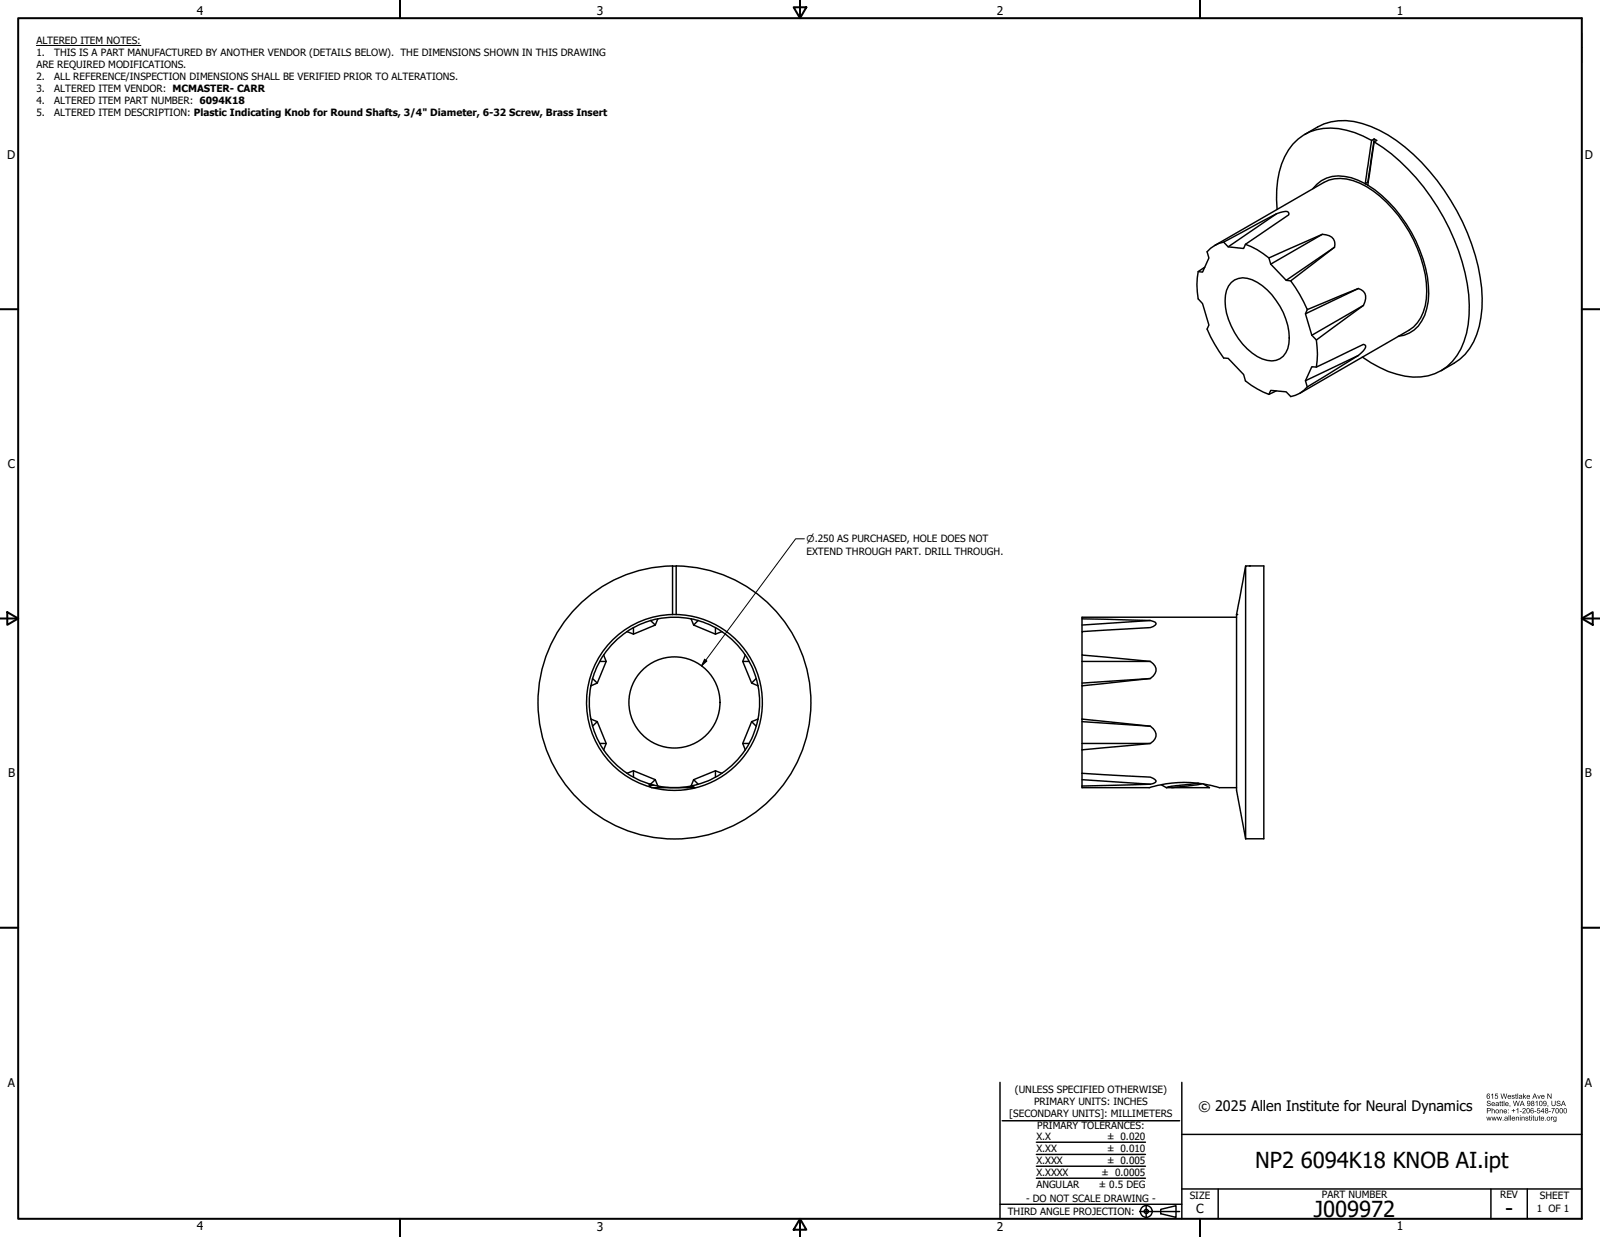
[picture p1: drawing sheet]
<svg xmlns="http://www.w3.org/2000/svg" width="559mm" height="432mm" viewBox="0 0 559 432" stroke-linecap="round" stroke-linejoin="round" font-family="sans-serif">
<!-- layer: Visible (ANSI) -->
<g fill="none" stroke="#000" stroke-width=".51">
<path d="M455.7 46.9a22.4 22.4 0 0 1 11.7-4.7 31.5 31.5 0 0 1 20.3 6.9 77 77 0 0 1 29.8 51.4 33.7 33.7 0 0 1-4.2 21.2 22.8 22.8 0 0 1-10 7.7M479 49a27.4 27.4 0 0 0-19.3-3.7 17.4 17.4 0 0 0-12.1 11.9 36.8 36.8 0 0 0-1.6 15.9M479 49l-2.2 15.1M479.9 48.5l-2.1 15.2M479.9 48.5l-.9 .5M479.9 48.5l.9 .5-.9 .5M479.9 49.5a74.2 74.2 0 0 1 29.5 38 51.7 51.7 0 0 1 2.8 28.8 18.6 18.6 0 0 1-13.4 14.9 25.4 25.4 0 0 1-17-2.9l-6-3.6M479.9 49.5l-2.2 15.1M445.8 74.6l-16.9 11.6M476.8 64.1a16.4 16.4 0 0 0-13.5-1.9l-1.8 .9-3 2.7M476.8 64.1l.9 .5M477.7 64.6a47.9 47.9 0 0 1 21.3 38 16.1 16.1 0 0 1-5.1 12.6l-3.6 1.8-2 .4"/>
<path d="M477.7 63.6l-.9 .5M418.5 94.8l1.5 .2 2.2-5-.6-2.1a10.3 10.3 0 0 1 5.8-3.4l18.4-9.9 1.3-.4a2.88 2.88 0 0 1 2.9-.1l.1 .9-15.1 10.3a26.4 26.4 0 0 1 8.2 4.7l18.6-8.2a4.3 4.3 0 0 1 4.3 2.5v2l-15.3 11.7a49.1 49.1 0 0 1 5.8 10.1l17.8-7.4a3.2 3.2 0 0 1 2.3 4.6l-.5 1.3-16.5 12.1a29.5 29.5 0 0 1 0 9.4l16.5-7.9 .7 .5a3.2 3.2 0 0 1-1.5 2.5l-1 .9-17.8 11a9.5 9.5 0 0 1-5.8 3.3l-1.6-1.6-5.4-.5-.6 1.4M420.8 93.3l-2.3 1.5a25.7 25.7 0 0 0 0 9.5l1.5 1.7 2.2 7.5-.6 1.4a51.9 51.9 0 0 0 5.8 10.1l1.5 .1 5.4 5.6 .7 2.3a30.3 30.3 0 0 0 8.2 4.7l2.5-1.2M424.2 85.7l38.1-22a13.7 13.7 0 0 1 12.6 .2 44.1 44.1 0 0 1 20.1 22.9 34.8 34.8 0 0 1 2.8 19.9 13.2 13.2 0 0 1-5.7 8.6l-38.1 22M427.4 84.5l1.5 1.7 5.4 .5 .7-1.4M430 98.6a7.1 7.1 0 0 1 9.1 0 24.1 24.1 0 0 1 11.1 21.3 6.3 6.3 0 0 1-9.4 5.4 23.8 23.8 0 0 1-12.8-22.2l.4-1.8 .7-1.5zM443.2 90l.6 2.2 5.4 5.7 1.6 .1M461.8 81.8l-18 10.4M466.1 86.3l-16.9 11.6M456.6 108.1l-.7 1.4 2.3 7.5 1.5 1.7M474.4 100.7l-18.5 8.8M476.2 106.6l-18 10.4"/>
<path d="M459.7 128.1l-1.5-.1-2.3 4.9 .7 2.2M474.4 124.1l-18.5 8.8M234.9 197.5v17M236.2 197.5v17M435 197.5h6.4v95.3h-6.4zM435 197.5l-3.1 17v61.4l3.1 16.9M221.2 219.1v2.3M227.2 216.6l1.7 1.6M229.8 216a29.7 29.7 0 0 1 11.6 0M236.2 214.5a30.7 30.7 0 0 0-31 26.2 30.7 30.7 0 0 0 22.1 34.1M236.2 214.5a30.7 30.7 0 0 1 29.8 34.8 30.7 30.7 0 0 1-38 25.7M241.4 216l2.4 .6 3.6 1.3 4.7 2.6"/>
<path d="M241.4 216l.9 2.2 7.6 3.2 2.2-.9M243.8 216.6l-1.5 1.6M249.9 219.1v2.3M377.9 216v4.5M401.8 216.6l-23.9 1.6M431.9 215.5h-54v.5l23.9 .6 1.6 .6 .3 .4a1.98 1.98 0 0 1-1.9 1.5l-23.9 1.4v8.2l23.9 2.2a3.2 3.2 0 0 1 2 3 3.2 3.2 0 0 1-2 3l-23.9 2.5M206.4 239.4a29.7 29.7 0 0 0 0 11.6M206.9 236.9l1.7 1.5M209.5 230.9h2.2M210.8 228.7l-1.8 3a24.5 24.5 0 0 0-2.6 7.7M210.8 228.7l.9 2.2-3.1 7.5-2.2 1M219 220.5l4.7-2.6 3.5-1.3 2.5-.6-.8 2.2-7.7 3.2z"/>
<path d="M219 220.5a29.7 29.7 0 0 0-8.2 8.2M252.1 220.5a29.7 29.7 0 0 1 8.2 8.2M259.4 230.9h2.2M260.3 228.7l2.6 4.7 1.8 6M260.3 228.7l-.9 2.2 3.1 7.5 2.2 1M264.1 236.9l-1.6 1.5M264.7 239.4a29.7 29.7 0 0 1 0 11.6M377.9 230.9h23.9M377.9 228.7v10.7M377.9 239.4v11.6M401.8 236.9l-23.9 1.5M206.4 251l2.2 .9 3.1 7.6-.9 2.2-1.8-3a26.2 26.2 0 0 1-2.6-7.7z"/>
<path d="M208.6 251.9l-1.7 1.6M209.5 259.5h2.2M259.4 259.5h2.2M262.5 251.9l1.6 1.6M264.7 251l-1.8 6-2.6 4.7M264.7 251l-2.2 .9-3.1 7.6 .9 2.2M377.9 259.5h23.9M377.9 251.9l23.9 1.6M377.9 251l23.9 2.5a3.3 3.3 0 0 1 2 3 3.3 3.3 0 0 1-2 3l-23.9 2.2M377.9 251v10.7M210.8 261.7a29.7 29.7 0 0 0 8.2 8.2M219 269.9l4.7 2.6 6 1.9"/>
<path d="M219 269.9l2.2-.9 7.7 3.2 .8 2.2M221.2 269v2.3M227.1 273.7l-.3 .2M228.3 274.1l-1.5 .4 .8 .5h15.1l-1-.6M228.9 272.2l-2.1 1.7v.5M229.7 274.4a29.7 29.7 0 0 0 11.7 0M241.7 274.4l-1.8 .6M241.7 274.3v.1M242.3 272.2l1.5 1.5M249.9 269v2.3M252.1 269.9l-1.5 1a31.7 31.7 0 0 1-9.2 3.5M252.1 269.9l-2.2-.9-7.6 3.2-.9 2.2"/>
<path d="M260.3 261.7a29.7 29.7 0 0 1-8.2 8.2M377.9 272.2l23.9 1.5M377.9 274.4v.6h23.4a41.9 41.9 0 0 1 24.6 0h6M377.9 269.9l23.9 1.4a2.09 2.09 0 0 1 1.9 1.6l-.9 .6-1 .2-23.9 .7M377.9 269.9v4.5M377.9 261.7v8.2M418.5 273.4l-9.3 1-1.8 .6M419.7 273.6l-1.4 .3-9 1.1M420.2 273.6l2.2 1.4h-15l-1.8-1.1"/>
<circle cx="235.5" cy="245.3" r="47.6"/>
<circle cx="235.6" cy="245.2" r="15.9"/>
</g>
<g fill="#000">
<circle cx="436.4" cy="197.5" r=".25"/>
<circle cx="431.9" cy="214.5" r=".25"/>
</g>
<!-- layer: Border (ANSI) -->
<g fill="none" stroke="#000" stroke-width=".7">
<path d="M139.7 0v6.3M279.4 0v6.3M419.1 0v6.3M6.4 6.3h546v419.1h-546zM277.2 2.5h4.4l-2.2 3.8zM0 107.9h6.3M552.4 107.9h6.4M0 215.9h6.3M2.5 213.7l3.8 2.2-3.8 2.2zM552.4 215.9h6.4M552.5 215.9l3.8-2.2v4.4zM0 323.8h6.3"/>
<path d="M552.4 323.8h6.4M139.7 425.4v6.4M279.4 425.4v6.4M279.4 425.4l2.2 3.9h-4.4zM419.1 425.4v6.4"/>
</g>
<!-- layer: Title (ANSI) -->
<g fill="none" stroke="#000" stroke-width=".51">
<path d="M349.2 377.8v47.6M412.7 377.8v47.6M350 391.2h62M361.9 398.7h38.1M412.7 396h139.7M361.9 403h38.1M361.9 411.3h38.1M361.9 407.1h38.1M412.7 415h139.7M425.4 415v10.4M520.7 415v10.4M533.4 415v10.4"/>
<path d="M349.2 420.4h63.5M398 422.9h14M400.3 420.6v4.6M405.4 422.1l5.3-1.2v4l-5.3-1.2z"/>
<circle cx="400.3" cy="422.9" r="2.06"/>
<circle cx="400.3" cy="422.9" r=".73"/>
</g>
<!-- layer: Symbol (ANSI) -->
<path d="M12.7 15.9h36.5M552.4 11.5v10.3" fill="none" stroke="#000" stroke-width=".35"/>
<!-- layer: Dimension (ANSI) -->
<path d="M280.9 188.1h-3l-32.9 44.4M246.1 230.1l.8 .7-1.9 1.7z" fill="none" stroke="#000" stroke-width=".35"/>
<path d="M246.1 230.1l.8 .7-1.9 1.7z" fill-rule="evenodd" fill="#000"/>
<g fill="#000">
<path d="M540.4 381.7h.3l.9 1.5v-1.5h.3v1.9h-.3l-.9-1.5v1.5h-.3zM538.6 382.5l-.1 .3h.7l-.2-.4zM538.4 382.4a.62 .62 0 0 1 .7-.1 .62 .62 0 0 1 .3 .6h-.9a.38 .38 0 0 0 .2 .5 .38 .38 0 0 0 .5-.3l.2 .1a.67 .67 0 0 1-1 .2 .67 .67 0 0 1 0-1zM536.9 382.2h.2l.4 1.1 .4-1.1h.2l-.5 1.4h-.2zM536 381.9l-.3 .9h.6zM535.9 381.7h.2l.8 1.9h-.3l-.2-.6h-.8l-.2 .6h-.2zM533.5 382.5l-.1 .3h.7l-.2-.4zM533.3 382.4a.62 .62 0 0 1 .8-.1 .62 .62 0 0 1 .3 .6h-1a.38 .38 0 0 0 .3 .5 .38 .38 0 0 0 .4-.3l.3 .1a.67 .67 0 0 1-1.1 .2 .67 .67 0 0 1 0-1zM531.9 381.7h.3v1.1l.8-.6-.5 .5 .5 .9h-.2l-.5-.7-.1 .7h-.3zM530.8 383v.3l.3 .1 .3-.5zM530.6 382.4l.9-.1 .2 1.3-.3-.2a.49 .49 0 0 1-.7 .2 .49 .49 0 0 1-.2-.7 .49 .49 0 0 1 .7-.1l.1-.3-.8 .1zM530 381.7h.2v1.9h-.2zM529.3 381.9l.2-.1v.4h.3l-.3 .2v.9l.3 .2-.5-.1-.2-1zM528 382.3l.6-.1 .3 .2h-.6v.3a.54 .54 0 0 1 .7 .4 .54 .54 0 0 1-.5 .6 .54 .54 0 0 1-.6-.5l.6 .2 .3-.2-.8-.4zM526.9 382.5l-.1 .3h.7l-.2-.4zM526.7 382.4a.61 .61 0 0 1 .7-.1 .61 .61 0 0 1 .3 .6h-1a.39 .39 0 0 0 .3 .5 .39 .39 0 0 0 .5-.3l.2 .1a.67 .67 0 0 1-1 .2 .67 .67 0 0 1 0-1zM524.1 381.7h.2l.4 1.6 .4-1.6h.3l.4 1.6 .4-1.6h.2l-.5 1.9h-.2l-.5-1.7-.4 1.7h-.3zM522.2 381.7h.9v.3h-.7l-.1 .5a.6 .6 0 0 1 .9 .2 .6 .6 0 0 1-.4 .9 .6 .6 0 0 1-.8-.5h.3a.38 .38 0 0 0 .5 .1 .38 .38 0 0 0 .1-.6 .38 .38 0 0 0-.6 .1h-.2zM520.8 382.2l.7-.5v1.9h-.3v-1.5l-.4 .3zM519.4 383a.4 .4 0 0 0 .8 0 .4 .4 0 0 0-.8 0zM519.4 381.9l.6-.2 .4 .5h-.3a.36 .36 0 0 0-.4-.3 .36 .36 0 0 0-.3 .5v.2a.58 .58 0 0 1 .9 .2 .58 .58 0 0 1-.4 .8 .58 .58 0 0 1-.7-.6z" fill-rule="evenodd"/>
<path d="M542.7 390.5a.44 .44 0 0 0 .8 0 .44 .44 0 0 0-.8 0zM542.6 390l1-.2v1.2a.57 .57 0 0 1-.4 .7 .57 .57 0 0 1-.7-.4l.3 .1a.39 .39 0 0 0 .5 0 .39 .39 0 0 0 .1-.4 .63 .63 0 0 1-.9-.1 .63 .63 0 0 1 .1-.9zM541.7 389.8l.2 .2 .5-.1-.5 .3v1h-.2zM540.4 390.5a.46 .46 0 0 0 .9 0 .46 .46 0 0 0-.9 0zM540.2 390.5a.67 .67 0 0 1 1.3 0 .67 .67 0 0 1-1.3 0zM539.6 390.9h.3v.3h-.3zM538.4 390.1l-.1 .3h.8l-.2-.4zM538.3 390a.61 .61 0 0 1 .7-.1 .61 .61 0 0 1 .3 .6h-1a.38 .38 0 0 0 .3 .5 .38 .38 0 0 0 .5-.3l.2 .1a.67 .67 0 0 1-1 .2 .67 .67 0 0 1 0-1zM537.5 389.5l.2-.1v.4h.2l-.2 .2v.9l.3 .3-.5-.2-.2-1zM536 389.8h.3v1l.2 .2 .3-.2 .1-1h.2v1.4l-1-.2zM535.4 389.5l.2-.1v.4h.2l-.2 .2v.8l.3 .4-.5-.2zM534.8 389.8h.2v1.4h-.2zM534.8 389.3l.2 .3zM534.1 389.5l.2-.1v.4h.3l-.3 .2v.9l.3 .3-.5-.2zM532.8 389.9l.7-.1 .3 .4-.7-.2v.3a.54 .54 0 0 1 .7 .4 .54 .54 0 0 1-.5 .6 .54 .54 0 0 1-.6-.5l.6 .2 .3-.2-.7-.4zM531.4 389.8l1 .2 .1 1.2h-.3v-1l-.2-.2-.4 .2v1h-.2zM530.8 389.8h.3v1.4h-.3zM530.8 389.3l.3 .3zM529.4 389.8l1 .2 .1 1.2h-.2v-1l-.3-.2-.3 .2-.1 1h-.2zM528.3 390.1l-.1 .3h.7l-.2-.4zM528.1 390a.61 .61 0 0 1 .7-.1 .61 .61 0 0 1 .3 .6h-.9a.38 .38 0 0 0 .3 .5 .38 .38 0 0 0 .4-.3l.2 .1a.67 .67 0 0 1-1 .2 .67 .67 0 0 1 0-1zM527.4 389.3h.3v1.9h-.3zM526.9 389.3h.2v1.9h-.2zM525.7 390.6v.4h.3l.3-.5zM525.5 390l1-.1 .1 1.3-.3-.2a.5 .5 0 0 1-.6 .2 .5 .5 0 0 1-.2-.7 .5 .5 0 0 1 .7-.1v-.3l-.8 .1zM524.8 390.9h.3v.3h-.3zM522.8 389.8h.2l.3 1.1 .3-1.1h.2l.3 1.1 .3-1.1h.2l-.4 1.4h-.3l-.2-1.1-.3 1.1h-.2zM520.9 389.8h.3l.3 1.1 .2-1.1h.3l.2 1.1 .3-1.1h.2l-.4 1.4h-.2l-.3-1.1-.2 1.1h-.3zM519.1 389.8h.2l.3 1.1 .3-1.1h.2l.3 1.1 .3-1.1h.2l-.4 1.4h-.2l-.3-1.1-.3 1.1h-.2z" fill-rule="evenodd"/>
<path d="M546 384.5l-.3 .8h.6zM545.9 384.3h.2l.8 1.8h-.3l-.2-.6h-.8l-.2 .6h-.2zM543.8 384.4a.71 .71 0 0 1 1.2 .4h-.2a.4 .4 0 0 0-.5-.4 .4 .4 0 0 0-.3 .5h.1a.69 .69 0 0 1 .9 .5 .69 .69 0 0 1-.6 .9 .69 .69 0 0 1-.8-.6l.2-.2a.44 .44 0 0 0 .5 .5 .44 .44 0 0 0 .3-.7h-.1a.58 .58 0 0 1-.7-.2 .58 .58 0 0 1 0-.7zM541.9 384.3h.2v1a.49 .49 0 0 0 .5 .6 .49 .49 0 0 0 .4-.6v-1h.3v1a.72 .72 0 0 1-.7 .8 .72 .72 0 0 1-.7-.8zM540.5 385.8h.2l-.2 .6zM539.1 384.8a.4 .4 0 0 0 .8 0 .4 .4 0 0 0-.8 0zM539.1 384.4a.87 .87 0 0 1 1.1 .7 .87 .87 0 0 1-.7 1l-.5-.4 .7 .2 .2-.7a.58 .58 0 0 1-.8 .1 .58 .58 0 0 1 0-.9zM537.9 384.6a.85 .85 0 0 0 .4 1.3l.1-.2a.64 .64 0 0 0 .2-.8 .64 .64 0 0 0-.7-.3zM537.8 384.4a.84 .84 0 0 1 .9 .8 .84 .84 0 0 1-.9 .8l-.3-.8zM536.3 384.7l.7-.4v1.8h-.3v-1.4l-.4 .2zM535 384.7a.3 .3 0 0 0 .6 0 .3 .3 0 0 0-.6 0zM534.9 385.6a.4 .4 0 0 0 .8 0 .4 .4 0 0 0-.8 0zM534.9 384.4a.49 .49 0 0 1 .8-.1 .49 .49 0 0 1-.1 .8 .54 .54 0 0 1 .1 .8 .54 .54 0 0 1-.8 0 .54 .54 0 0 1 .1-.8l-.2-.3zM533.5 384.8a.39 .39 0 0 0 .7 0 .39 .39 0 0 0-.7 0zM533.5 384.4a.87 .87 0 0 1 1.1 .7 .87 .87 0 0 1-.8 1l-.5-.4 .7 .2 .3-.7a.58 .58 0 0 1-.9 .1 .58 .58 0 0 1 .1-.9zM531.6 384.5l-.3 .8h.6zM531.5 384.3h.2l.8 1.8h-.3l-.2-.6h-.8l-.2 .6h-.2zM528.4 384.3h.3l.3 1.5 .5-1.5h.2l.4 1.5 .4-1.5h.3l-.5 1.8h-.3l-.4-1.6-.4 1.6h-.3zM527.2 385.8h.3l-.2 .6zM526 385l-.1 .3h.7l-.2-.3zM525.8 384.9a.61 .61 0 0 1 .8-.1 .61 .61 0 0 1 .3 .7h-1a.38 .38 0 0 0 .3 .4 .38 .38 0 0 0 .4-.2h.3a.66 .66 0 0 1-1 .3 .66 .66 0 0 1-.1-1.1zM525.2 384.3h.2v1.8h-.2zM524.5 384.4l.2-.1v.5h.3l-.3 .1 .1 .9 .2 .3-.5-.1-.1-1.1zM523.8 384.4l.2-.1v.5h.3l-.3 .1v.8l.3 .4-.5-.1zM522.6 385.6v.3h.3l.3-.5zM522.5 384.8l.8 .1 .2 1.2-.3-.2a.49 .49 0 0 1-.6 .2 .49 .49 0 0 1-.2-.6 .49 .49 0 0 1 .6-.2v-.4l-.7 .2zM521.2 385l-.1 .3h.8l-.2-.3zM521.1 384.9a.61 .61 0 0 1 .7-.1 .61 .61 0 0 1 .3 .7h-1a.38 .38 0 0 0 .3 .4 .38 .38 0 0 0 .5-.2h.2a.66 .66 0 0 1-1 .3 .66 .66 0 0 1 0-1.1zM519.5 384.4a.72 .72 0 0 1 1.1 .4h-.2a.4 .4 0 0 0-.5-.4 .4 .4 0 0 0-.3 .5h.1a.69 .69 0 0 1 .9 .4 .69 .69 0 0 1-.4 .9 .69 .69 0 0 1-.9-.4l-.1-.3h.2a.44 .44 0 0 0 .5 .5 .44 .44 0 0 0 .3-.7h-.1a.58 .58 0 0 1-.7-.2 .58 .58 0 0 1 .1-.7z" fill-rule="evenodd"/>
<path d="M546.4 387.1a.86 .86 0 0 0 .4 1.3l.1-.1a.86 .86 0 0 0-.4-1.3zM546.3 386.9a.84 .84 0 0 1 1 .8 .84 .84 0 0 1-.9 .9l-.3-.9zM545 387.1a.86 .86 0 0 0 .4 1.3l.1-.1a.86 .86 0 0 0-.4-1.3zM544.9 386.9a.84 .84 0 0 1 1 .8 .84 .84 0 0 1-1 .9l-.3-.9zM543.6 387.1a.86 .86 0 0 0 .4 1.3l.1-.1a.84 .84 0 0 0-.4-1.3zM543.5 386.9a.84 .84 0 0 1 1 .8 .84 .84 0 0 1-1 .9l-.3-.9zM541.8 386.8h1.2l-.7 1.8h-.2l.1-.5 .5-1.1h-.9zM540.9 387.8h.7v.3h-.7zM539.9 387.3a.3 .3 0 0 0 .6 0 .3 .3 0 0 0-.6 0zM539.8 388.1a.38 .38 0 0 0 .7 0 .38 .38 0 0 0-.7 0zM539.8 386.9a.49 .49 0 0 1 .7 0 .49 .49 0 0 1-.1 .7 .55 .55 0 0 1 .2 .9 .55 .55 0 0 1-.9 0 .55 .55 0 0 1 .2-.9l-.2-.2zM538.9 387.2l-.6 .8h.6zM538.9 386.8h.2v1.2h.2l-.2 .6h-.2v-.4h-.8zM537 386.8h.9v.2h-.8l-.1 .5a.6 .6 0 0 1 .9 .3 .6 .6 0 0 1-.4 .8 .6 .6 0 0 1-.8-.5h.3a.39 .39 0 0 0 .6 .2 .39 .39 0 0 0 0-.6 .39 .39 0 0 0-.6 .1h-.2zM535.9 387.8h.7v.3h-.7zM534.7 388.1a.4 .4 0 0 0 .8 0 .4 .4 0 0 0-.8 0zM534.7 387l.6-.2 .3 .4-.2 .1a.36 .36 0 0 0-.4-.3 .36 .36 0 0 0-.3 .4v.3a.58 .58 0 0 1 .9 .2 .58 .58 0 0 1-.4 .8 .58 .58 0 0 1-.7-.7zM533.4 387.1a.86 .86 0 0 0 .4 1.3l.1-.1a.85 .85 0 0 0-.4-1.3zM533.3 386.9a.84 .84 0 0 1 1 .8 .84 .84 0 0 1-.9 .9l-.3-.9zM531.9 386.9a.63 .63 0 0 1 1 .3 .63 .63 0 0 1-.6 .8l-.3 .4h.8v.2h-1.2l.5-.7a.48 .48 0 0 0 .6-.4 .48 .48 0 0 0-.6-.5l-.4 .3zM530.8 387.8h.7v.3h-.7zM529.6 387.2l.7-.4v1.8h-.3v-1.4l-.4 .3zM528.5 387.1h.2v.5h.5v.2h-.5v.5h-.2v-.5h-.5v-.2h.5zM526.7 388.4h.2v.2h-.2zM526.7 387.3h.2v.3h-.2zM525.5 387.6l-.1 .2h.7l-.2-.3zM525.3 387.5a.61 .61 0 0 1 .7-.2 .61 .61 0 0 1 .3 .7h-1a.39 .39 0 0 0 .3 .5 .39 .39 0 0 0 .5-.3h.2a.66 .66 0 0 1-1 .3 .66 .66 0 0 1 0-1zM523.8 387.3l1 .1v1.2h-.2v-1l-.3-.1-.3 .2v.9h-.2zM522.5 388a.46 .46 0 0 0 .9 0 .46 .46 0 0 0-.9 0zM522.3 388a.67 .67 0 0 1 1.3 0 .67 .67 0 0 1-1.3 0zM521 386.8h.2v.6a.47 .47 0 0 1 .5-.1 .47 .47 0 0 1 .3 .5v.8h-.2v-1l-.3-.1-.3 .2v.9h-.2zM519.5 387v.7l.7-.1a.33 .33 0 0 0 .2-.4 .33 .33 0 0 0-.4-.2zM519.3 386.8h1a.55 .55 0 0 1 .4 .7 .55 .55 0 0 1-.7 .4h-.5v.7h-.2z" fill-rule="evenodd"/>
</g>
<g font-size="7.7">
<text x="438.4" y="407.6">NP2 6094K18 KNOB AI.ipt</text>
<text x="458.9" y="424.8">J009972</text>
<text x="525.7" y="424.4">-</text>
</g>
<text font-size="4.6" x="418.6" y="387.9">© 2025 Allen Institute for Neural Dynamics</text>
<text font-size="4.4" x="417.8" y="423.5">C</text>
<g font-size="4.2">
<text x="68.7" y="5.3">4</text>
<text x="208.4" y="5.3">3</text>
<text x="348.1" y="5.3">2</text>
<text x="487.8" y="5.3">1</text>
<text x="2.5" y="55.5">D</text>
<text x="553.5" y="55.5">D</text>
<text x="2.8" y="163.4">C</text>
<text x="553.5" y="163.4">C</text>
<text x="2.9" y="271.4">B</text>
<text x="553.5" y="271.4">B</text>
<text x="2.8" y="379.3">A</text>
<text x="553.5" y="379.3">A</text>
<text x="68.7" y="429.5">4</text>
<text x="208.4" y="429.6">3</text>
<text x="348.1" y="429.6">2</text>
<text x="487.8" y="429.5">1</text>
</g>
<g font-size="3.5">
<text x="12.7" y="15.3">ALTERED ITEM NOTES:</text>
<text x="12.7" y="23.7">ARE REQUIRED MODIFICATIONS.</text>
<text x="12.7" y="19.5">1.</text>
<text x="18.9" y="19.5">THIS IS A PART MANUFACTURED BY ANOTHER VENDOR (DETAILS BELOW). THE DIMENSIONS SHOWN IN THIS DRAWING</text>
<text x="12.7" y="27.8">2.</text>
<text x="18.9" y="27.8">ALL REFERENCE/INSPECTION DIMENSIONS SHALL BE VERIFIED PRIOR TO ALTERATIONS.</text>
<text x="12.7" y="32">3.</text>
<text x="18.9" y="32">ALTERED ITEM VENDOR: MCMASTER- CARR</text>
<text x="12.7" y="40.4">5.</text>
<text x="12.7" y="36.2">4.</text>
<text x="18.9" y="40.4">ALTERED ITEM DESCRIPTION: Plastic Indicating Knob for Round Shafts, 3/4&quot; Diameter, 6-32 Screw, Brass Insert</text>
<text x="18.9" y="36.2">ALTERED ITEM PART NUMBER: 6094K18</text>
<text x="281.7" y="193.9">EXTEND THROUGH PART. DRILL THROUGH.</text>
<text x="354.5" y="381.6">(UNLESS SPECIFIED OTHERWISE)</text>
<text x="352.5" y="390">[SECONDARY UNITS]: MILLIMETERS</text>
<text x="361.1" y="385.8">PRIMARY UNITS: INCHES</text>
<text x="362.3" y="394.1">PRIMARY TOLERANCES:</text>
<text x="361.9" y="397.9">X.X</text>
<text x="386.7" y="398">± 0.020</text>
<text x="361.9" y="402.1">X.XX</text>
<text x="361.9" y="406.3">X.XXX</text>
<text x="386.7" y="402.1">± 0.010</text>
<text x="386.7" y="406.3">± 0.005</text>
<text x="361.9" y="410.5">X.XXXX</text>
<text x="384.7" y="410.5">± 0.0005</text>
<text x="358.4" y="419.7">- DO NOT SCALE DRAWING -</text>
<text x="361.9" y="414.6">ANGULAR</text>
<text x="383.8" y="414.7">± 0.5 DEG</text>
<text x="415.5" y="418.4">SIZE</text>
<text x="461.6" y="418.3">PART NUMBER</text>
<text x="523.9" y="418.3">REV</text>
<text x="537.8" y="418.4">SHEET</text>
<text x="352" y="424.2">THIRD ANGLE PROJECTION:</text>
<text x="536.7" y="423.2">1 OF 1</text>
</g>
<text font-size="3.3" x="281.7" y="189.3">⌀.250 AS PURCHASED, HOLE DOES NOT</text>
</svg>
